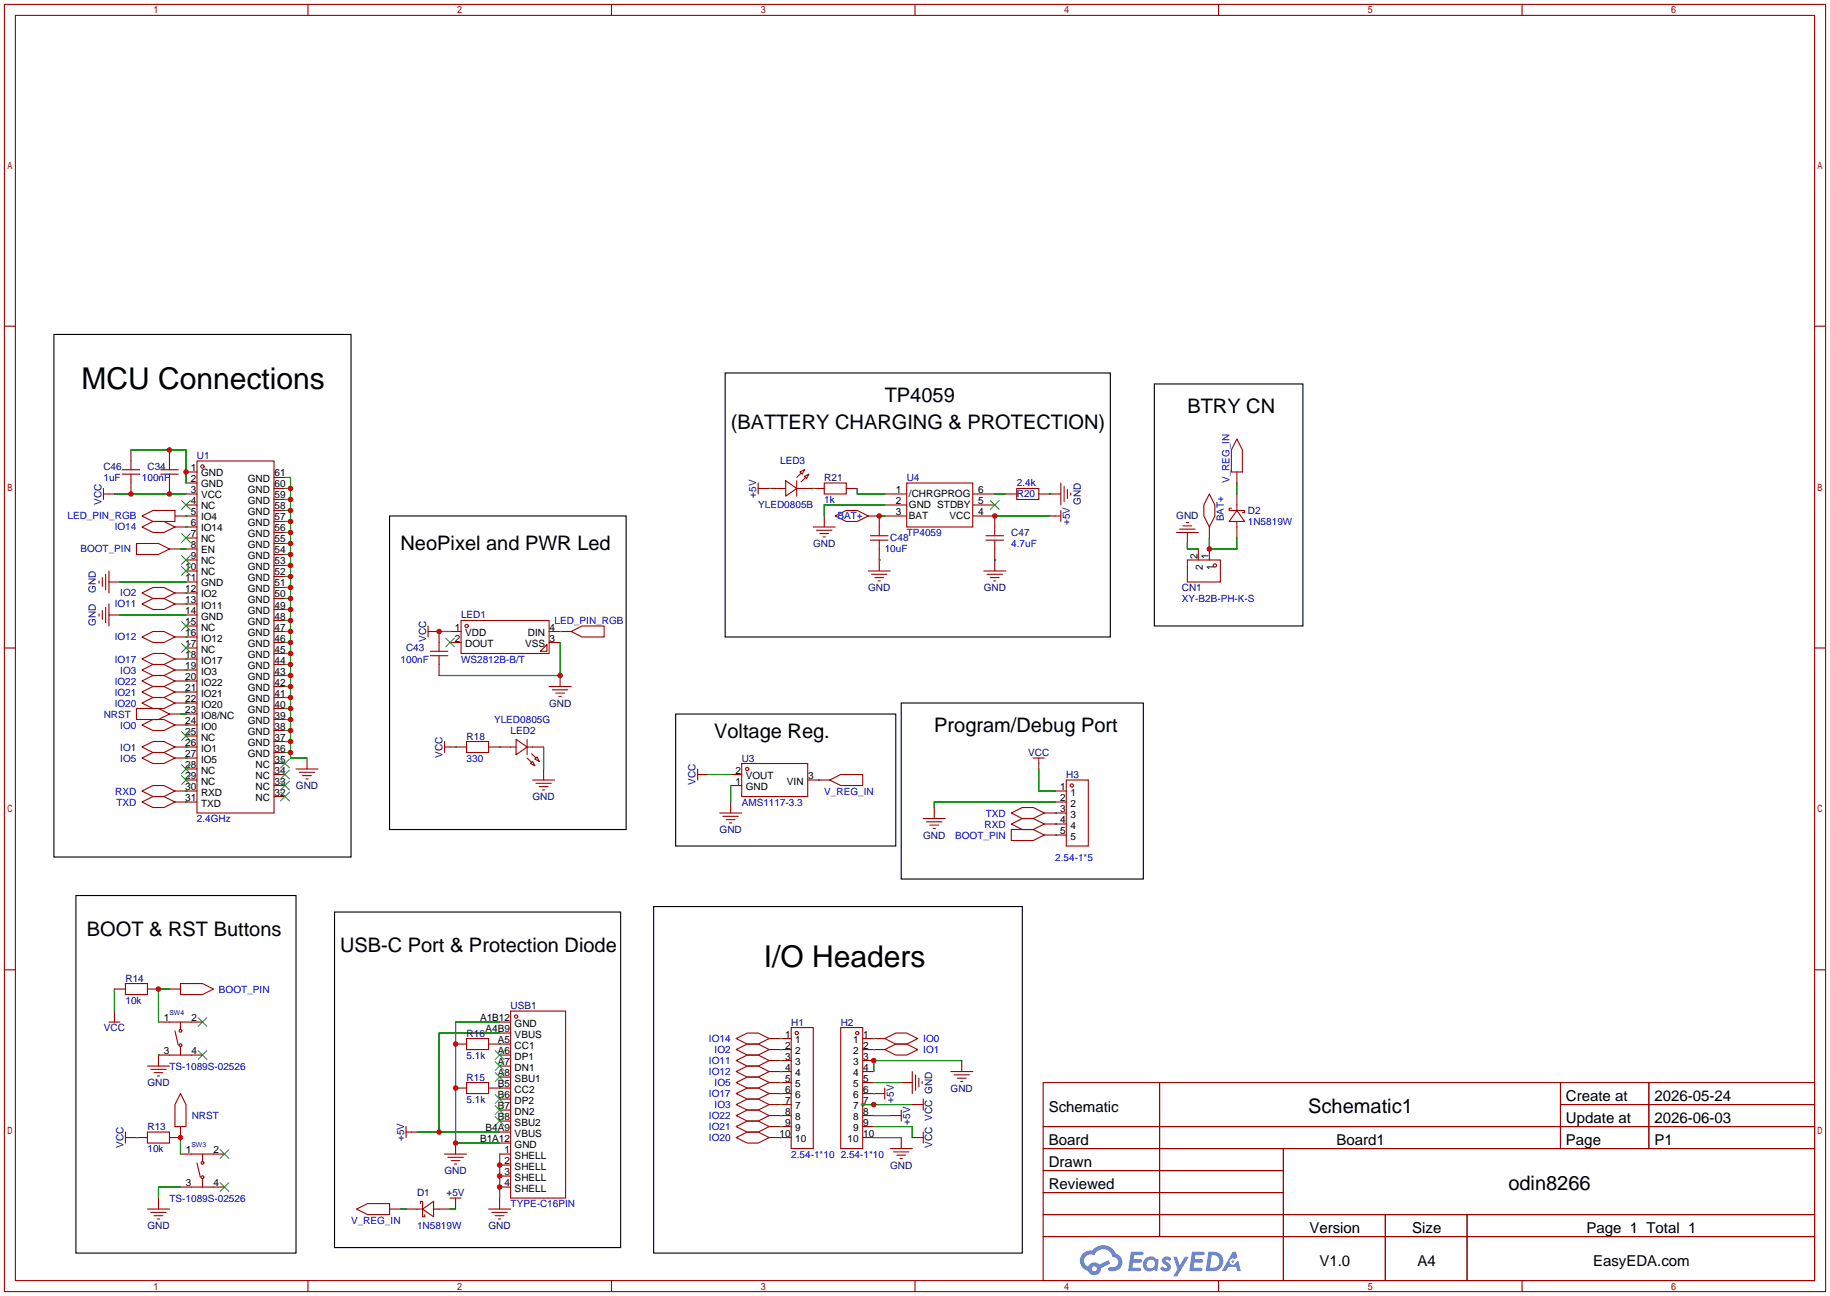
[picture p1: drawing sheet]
<svg xmlns="http://www.w3.org/2000/svg" width="422mm" height="299mm" viewBox="0 0 422 299" stroke-linecap="round" stroke-linejoin="round" font-family="sans-serif">
<circle cx="199.1" cy="255" r=".51" fill="#999"/>
<g fill="none" stroke="#a10000" stroke-width=".25">
<path d="M1 1h420.4v297.2h-420.4zM3.6 3.6h415.2v292.1h-415.2zM71.1 1v2.6M141.1 1v2.6M211.2 1v2.6M281.3 1v2.6M351.3 1v2.6M1 75.3h2.6M418.8 75.3h2.6M1 149.6h2.6M418.8 149.6h2.6M1 223.9h2.6"/>
<path d="M418.8 223.9h2.6M240.8 249.9h178v45.8h-178zM267.7 249.9v35.6M360.2 249.9v15.3M360.2 255h58.6M380.6 249.9v15.3M240.8 260.1h178M240.8 265.2h178M240.8 270.3h55.4M240.8 275.3h55.4M296.2 265.2v30.5M71.1 295.7v2.5"/>
<path d="M141.1 295.7v2.5M211.2 295.7v2.5M240.8 280.4h178M240.8 285.5h178M281.3 295.7v2.5M319.8 280.4v15.3M338.6 280.4v15.3M351.3 295.7v2.5"/>
</g>
<g fill="#5487ff">
<path d="M268.5 290.3a1.3 1.3 0 0 1 1.9 .3l-.4 .6a.54 .54 0 0 0-1-.2l.2 .2a1.28 1.28 0 0 1 .8 2 1.53 1.53 0 0 1-2.2-.3l.5-.6 .8 .5a.31 .31 0 0 0 .3-.3 .31 .31 0 0 0-.2-.3 1.12 1.12 0 0 1-.7-1.9z"/>
<path d="M270.8 290.2h.8l.7 1.9 1.2-1.9h.9l-2.7 4.5h-.9l1-1.7z"/>
<path d="M261 289h2.3a.46 .46 0 0 1 .5 .1 .46 .46 0 0 1 .1 .5l-.3 .2h-1.8l-.1 .9h1.6a.4 .4 0 0 1 .3 .4 .4 .4 0 0 1-.4 .4h-1.6l-.2 1.2h1.4a.46 .46 0 0 1 .5 .1 .46 .46 0 0 1 .1 .5l-.4 .2h-2.6z"/>
<path d="M275.1 289h2.3a.47 .47 0 0 1 .5 .1 .47 .47 0 0 1 .1 .5l-.3 .2h-1.8l-.1 .9h1.6a.4 .4 0 0 1 .4 .4 .4 .4 0 0 1-.5 .4h-1.6l-.2 1.2h1.4a.46 .46 0 0 1 .5 .1 .46 .46 0 0 1 .1 .5l-.4 .2h-2.6z"/>
<path d="M284.5 289h.8l.3 1.3-.6 .4a.75 .75 0 0 0-1.1 .3 .75 .75 0 0 0 .5 1 .75 .75 0 0 0 .9-.6l.5-.3 .6 2.4h-.8l-.3-1h-1.8l-.5 1h-1z"/>
<path d="M278.9 289l-.6 4.5h1.4a2.27 2.27 0 0 0 2.7-2.3 2.27 2.27 0 0 0-2.7-2.2zM279.7 289.8a1.5 1.5 0 0 1 1.8 1.5 1.5 1.5 0 0 1-1.9 1.4h-.3z"/>
<path d="M264.4 290.6a1.6 1.6 0 0 0-.4 2.3 1.6 1.6 0 0 0 2.3 .2l.8 .4 .3-2.5-.1-.3h-.5a1.58 1.58 0 0 0-2.4-.1zM265 291.1a.99 .99 0 0 1 1.6 .6 .99 .99 0 0 1-1.3 1.1 .98 .98 0 0 1-.3-1.7z"/>
<path d="M250 289.4a2.37 2.37 0 0 0 1.1 4 1.54 1.54 0 0 0 1.8 1 1.54 1.54 0 0 0 1.2-1.6l2.2-1.1-.5-.8-2.1 1.1a1.57 1.57 0 0 0-2.6 .4 1.5 1.5 0 0 1-.7-2.1 1.5 1.5 0 0 1 2.2-.5 2.23 2.23 0 0 1 2.3-1.4 2.23 2.23 0 0 1 1.9 1.8 1.16 1.16 0 0 1 1.3 1.1 1.16 1.16 0 0 1-1.1 1.3h-.7a.47 .47 0 0 0-.5 .3 .47 .47 0 0 0 .4 .6 2.14 2.14 0 0 0 2.7-1.4 2.14 2.14 0 0 0-1.3-2.7 3.2 3.2 0 0 0-5.5-.7l-1.1 .1zM252 292.9a.6 .6 0 0 1 1.2 0 .6 .6 0 0 1-1.2 0z"/>
<circle cx="284.6" cy="291.3" r=".28"/>
</g>
<g fill="none" stroke="#a10000" stroke-width=".25">
<path d="M23.9 114h2.5M23.9 112.8v2.5M28.2 109.5h4.1M28.2 108.5h4.1M30.2 103.9v4.6M30.2 109.5v4.5M32.8 119.1l2.5-1.2h5.1v2.5h-5.1zM37.1 109.5h4M37.1 108.5h4M39.1 103.9v4.6M39.1 109.5v4.5M40.4 119.1h5.1"/>
<path d="M42.9 109h2.6M42.9 111.5h2.6M42.9 114h2.6M42.9 116.6h2.6M45.5 106.4h17.7v81.3h-17.7zM63.2 117.9h2.6M63.2 115.3h2.6M63.2 112.8h2.6M63.2 110.2h2.6M175 112.8h6.4M175 111.5v2.5M181.4 111l2.5 1.8-2.5 1.8z"/>
<path d="M183.9 112.8h6.3M183.9 111v3.6M184.7 109l1-.5-.5 1zM184.9 109.2l-1 1M185.7 110l1-.5-.5 1zM185.9 110.2l-1 1.1M190.2 111.5h5.1v2.5h-5.1zM190.2 119.1v2.6M192.8 119.1l2.5-1.2h2.6l2.5 1.2-2.5 1.3h-2.6zM195.3 112.8h2.6M200.4 119.1h2.5v4.6M204.2 114h5.1"/>
<path d="M204.2 116.6h5.1M204.2 119.1h5.1M209.3 111.5h15.2v10.2h-15.2zM224.5 114h5.1M224.5 116.6h5.1M224.5 119.1h5.1v4.6M232.2 114h2.5M234.7 112.8h5.1v2.5h-5.1zM239.8 114h5.1M242.3 119.1h2.6M244.9 111.5v5.1M244.9 117.9v2.5"/>
<path d="M245.6 112.3v3.5M246.4 113v2.1M247.1 113.8v.5M279.1 114l1.3 2.6v2.5l-1.3 2.6-1.2-2.6v-2.5zM284.2 117.3h-.5v.6h3.6v.5h-.5M285.5 117.9l1.8 2.5h-3.6zM285.5 101.3l1.3 2.6v5.1h-2.6v-5.1zM285.5 109v2.5M285.5 114v3.9M22.9 134.1v.5M23.6 133.3v2.1M24.4 132.6v3.5"/>
<path d="M25.1 134.4h2.6M25.1 131.8v5.1M25.1 139.4v5.1M31.5 125.5h5.1l2.5 1.2-2.5 1.3h-5.1zM32.8 121.7l2.5-1.3h2.5l2.6 1.3-2.6 1.2h-2.5zM32.8 136.9l2.5-1.3h2.5l2.6 1.3-2.6 1.3h-2.5zM32.8 139.4l2.5-1.2h2.5l2.6 1.2-2.6 1.3h-2.5zM39.1 126.7h2.6M40.4 121.7h5.1M40.4 136.9h5.1M40.4 139.4h5.1M42.9 124.2h2.6"/>
<path d="M42.9 126.7h2.6M42.9 129.3h2.6M42.9 131.8h2.6M42.9 134.4h2.6M63.2 138.2h2.6M63.2 135.6h2.6M63.2 133.1h2.6M63.2 130.6h2.6M63.2 128h2.6M63.2 125.5h2.6M63.2 122.9h2.6M63.2 120.4h2.6"/>
<path d="M187.7 121.7h5.1M188.5 122.4h3.5M189.2 123.2h2.1M190 124h.5M200.4 131.8h5.1M200.9 123.7h4.1M200.9 124.7h4.1M201.2 132.6h3.5M201.9 133.3h2.1M202.7 134.1h.5M202.9 124.7v7.1M227.1 131.8h5.1"/>
<path d="M227.6 123.7h4M227.6 124.7h4M227.8 132.6h3.6M228.6 133.3h2M229.4 134.1h.5M229.6 124.7v7.1M271.5 122.9h5.1M272.3 122.2h3.5M273 121.4h2.1M273.8 120.6h.5M274.1 129.3h7.6v5.1h-7.6zM274.1 122.9v2.6"/>
<path d="M276.6 126.7v2.6M279.1 121.7v2.5M279.1 126.7v2.6M285.5 120.4v3.8M22.9 141.7v.5M23.6 141v2M24.4 140.2v3.6M25.1 142h2.6M32.8 147.1l2.5-1.3h2.5l2.6 1.3-2.6 1.2h-2.5zM32.8 152.1l2.5-1.2h2.5l2.6 1.2-2.6 1.3h-2.5zM32.8 154.7l2.5-1.3h2.5l2.6 1.3-2.6 1.3h-2.5zM32.8 157.2l2.5-1.2h2.5l2.6 1.2-2.6 1.3h-2.5z"/>
<path d="M32.8 159.8l2.5-1.3h2.5l2.6 1.3-2.6 1.2h-2.5zM40.4 147.1h5.1M40.4 152.1h5.1M40.4 154.7h5.1M40.4 157.2h5.1M40.4 159.8h5.1M42.9 142h2.6M42.9 144.5h2.6M42.9 149.6h2.6M63.2 158.5h2.6M63.2 156h2.6M63.2 153.4h2.6"/>
<path d="M63.2 150.9h2.6M63.2 148.3h2.6M63.2 145.8h2.6M63.2 143.3h2.6M63.2 140.7h2.6M98.8 145.8h2.5v4.6M98.8 144.5v2.6M99.3 151.4h4.1M99.3 150.4h4.1M101.3 151.4v4.6M103.9 148.3h2.5M103.9 145.8h2.5"/>
<path d="M106.4 143.3h20.3v7.6h-20.3zM124.7 150.4l1.5-1.6v1.6zM126.7 158.5h5.1M126.7 148.3h2.6M126.7 145.8h5.1M127.5 159.3h3.6M129.3 156v2.5M131.8 145.8l2.6-1.3h5v2.6h-5zM31.5 163.6h5.1l2.5 1.2-2.5 1.3h-5.1zM32.8 167.4l2.5-1.3h2.5l2.6 1.3-2.6 1.3h-2.5zM32.8 172.5l2.5-1.3h2.5l2.6 1.3-2.6 1.2h-2.5zM32.8 175l2.5-1.3h2.5l2.6 1.3-2.6 1.3h-2.5z"/>
<path d="M32.8 162.3l2.5-1.3h2.5l2.6 1.3-2.6 1.3h-2.5zM39.1 164.8h2.6M40.4 162.3h5.1M40.4 167.4h5.1M40.4 172.5h5.1M40.4 175h5.1M42.9 164.8h2.6M42.9 169.9h2.6M42.9 177.5h2.6M63.2 178.8h2.6M63.2 176.3h2.6M63.2 173.7h2.6"/>
<path d="M63.2 171.2h2.6M63.2 168.7h2.6M63.2 166.1h2.6M63.2 163.6h2.6M63.2 161h2.6M68.3 177.5h5.1M69.1 178.3h3.5M69.8 179.1h2.1M70.6 179.8h.5M70.9 175v2.5M102.6 172.5h5.1M102.6 171.2v2.5"/>
<path d="M107.7 171.2h5.1v2.5h-5.1zM112.8 172.5h6.3M119.1 170.7l2.6 1.8-2.6 1.7zM121.7 172.5h3.8M121.7 175l1 1M121.7 170.7v3.5M122.4 176.3l.5-.5 .5 1zM122.7 174l1 1M124 174.8l.5 1-1.1-.5zM125.5 177.5v2.6M128.3 160h2M129 160.8h.5"/>
<path d="M161 178.8h2.6M161 177.5v2.6M168.7 178.8h2.5M171.2 176.3h15.2v7.6h-15.2zM238.5 175h2.5M239.8 175v2.5M32.8 182.6l2.5-1.2h2.5l2.6 1.2-2.6 1.3h-2.5zM32.8 185.2l2.5-1.3h2.5l2.6 1.3-2.6 1.2h-2.5zM40.4 182.6h5.1M40.4 185.2h5.1M42.9 180.1h2.6M63.2 183.9h2.6"/>
<path d="M63.2 181.4h2.6M122.9 180.1h5.1M123.7 180.8h3.6M124.5 181.6h2M125.2 182.4h.5M166.1 187.7h5.1M166.9 188.5h3.5M167.6 189.2h2.1M168.4 190h.5M168.7 181.4h2.5M168.7 185.2v2.5M186.4 180.1h5.1"/>
<path d="M191.5 180.1l2.6-1.3h5v2.6h-5zM213.1 189h5.1M213.9 189.7h3.5M214.6 190.5h2.1M215.4 191.3h.5M215.6 186.4v2.6M233.4 190.2l2.6-1.2h2.5l2.5 1.2-2.5 1.3h-2.5zM233.4 187.7l2.6-1.3h2.5l2.5 1.3-2.5 1.3h-2.5zM233.4 191.5h5.1l2.5 1.3-2.5 1.3h-5.1zM241 187.7h5.1M241 192.8h5.1M241 190.2h5.1"/>
<path d="M243.6 182.6h2.5M243.6 185.2h2.5M246.1 180.1h5.1v15.2h-5.1zM25.1 236h2.6M26.4 228.3h2.6M26.4 233.4v2.6M29 227.1h5v2.5h-5zM34 228.3h2.6M36.6 236h10.1M39.1 228.3h2.6M40.4 238l.7 3.3M41.7 227.1h5l2.6 1.2-2.6 1.3h-5z"/>
<path d="M41.7 236v1.7M107.7 239.8h5.1v2.5h-5.1zM115.3 236h2.6M115.3 238.5h2.6M117.9 233.4h12.7v43.2h-12.7zM169.9 239.8l2.6-1.3h2.5l2.5 1.3-2.5 1.2h-2.5zM177.5 239.8h5.1M182.6 237.2h5.1v28h-5.1zM194.1 237.2h5v28h-5zM199.1 239.8h5.1M204.2 239.8l2.6-1.3h2.5l2.5 1.3-2.5 1.2h-2.5zM34 246.1h5.1"/>
<path d="M34.8 246.9h3.6M35.6 247.6h2M36.3 248.4h.5M41.7 252.5l1.2 2.5v5.1h-2.5v-5.1zM41.7 241.8v1.8M46.7 243.6h-10.1v2.5M105.2 241h2.5M105.2 251.2h2.5M107.7 249.9h5.1v2.6h-5.1zM112.8 241h5.1M112.8 251.2h5.1M115.3 243.6h2.6"/>
<path d="M115.3 246.1h2.6M115.3 248.7h2.6M115.3 253.7h2.6M115.3 256.3h2.6M115.3 258.8h2.6M169.9 242.3l2.6-1.3h2.5l2.5 1.3-2.5 1.3h-2.5zM169.9 244.9l2.6-1.3h2.5l2.5 1.3-2.5 1.2h-2.5zM169.9 247.4l2.6-1.3h2.5l2.5 1.3-2.5 1.3h-2.5zM169.9 252.5l2.6-1.3h2.5l2.5 1.3-2.5 1.2h-2.5zM169.9 255l2.6-1.3h2.5l2.5 1.3-2.5 1.3h-2.5zM169.9 257.6l2.6-1.3h2.5l2.5 1.3-2.5 1.2h-2.5zM169.9 249.9l2.6-1.2h2.5l2.5 1.2-2.5 1.3h-2.5z"/>
<path d="M177.5 242.3h5.1M177.5 244.9h5.1M177.5 247.4h5.1M177.5 249.9h5.1M177.5 252.5h5.1M177.5 255h5.1M177.5 257.6h5.1M199.1 242.3h5.1M199.1 244.9h2.6M199.1 247.4h2.6M199.1 249.9h2.6M199.1 252.5h5.1"/>
<path d="M199.1 255h2.6M199.1 257.6h2.6M204.2 242.3l2.6-1.3h2.5l2.5 1.3-2.5 1.3h-2.5zM204.2 251.2v2.5M205.5 257.6h2.5M208 249.9h2.6M208 256.3v2.5M210.6 255h2.5M210.6 247.4v5.1M211.3 248.2v3.5M212.1 248.9v2.1M212.9 249.7v.5"/>
<path d="M213.1 253.7v2.6M219.5 247.4h5M220.2 248.2h3.6M221 248.9h2M221.7 249.7h.5M222 244.9v2.5M29 262.6h5M29 261.4v2.5M34 261.4h5.1v2.5h-5.1zM34 279.1h5.1M34.8 279.9h3.6M36.6 276.6v2.5"/>
<path d="M41.7 260.1v2.5h-2.6M41.7 274.1h10.1M41.7 266.4h10.1M45.5 268.5l.7 3.3M46.7 266.4v1.8M46.7 272.3v1.8M82.3 279.1l2.5-1.2h5.1v2.5h-5.1zM89.9 279.1h2.6M93.7 279.1h3.8M93.7 261.4h2.6M93.7 260.1v2.5M97 277.9v-.5h.5v3.5h.5v-.5"/>
<path d="M97.5 279.1l2.6-1.7v3.5zM100.1 279.1h3.8M102.6 266.4h5.1M103.4 267.2h3.5M103.9 276.6h2.5M104.1 268h2.1M104.9 268.7h.5M105.2 263.9v2.5M105.2 276.6v2.5M112.8 279.1h5.1M113.5 279.9h3.6M115.3 274.1h2.6"/>
<path d="M115.3 266.4h2.6M115.3 261.4h2.6M115.3 263.9h2.6M115.3 269h2.6M115.3 271.5h2.6M115.3 276.6v2.5M169.9 260.1l2.6-1.3h2.5l2.5 1.3-2.5 1.3h-2.5zM169.9 262.6l2.6-1.2h2.5l2.5 1.2-2.5 1.3h-2.5zM177.5 262.6h5.1M177.5 260.1h5.1M199.1 262.6h2.6M199.1 260.1h2.6"/>
<path d="M205.5 265.2h5.1M206.2 265.9h3.6M207 266.7h2M207.8 267.5h.5M208 262.6v2.6M210.6 262.6h2.5M213.1 261.4v2.5M35.6 280.7h2M36.3 281.4h.5M114.3 280.7h2M115.1 281.4h.5"/>
<circle cx="46.7" cy="107.7" r=".38"/>
<circle cx="280.4" cy="130.6" r=".38"/>
<circle cx="107.7" cy="144.5" r=".38"/>
<circle cx="172.5" cy="177.5" r=".38"/>
<circle cx="247.4" cy="181.4" r=".38"/>
<circle cx="41.7" cy="238" r=".32"/>
<circle cx="119.1" cy="234.7" r=".38"/>
<circle cx="183.9" cy="238.5" r=".38"/>
<circle cx="197.9" cy="238.5" r=".38"/>
<circle cx="41.7" cy="241.3" r=".32"/>
<circle cx="46.7" cy="271.8" r=".32"/>
<circle cx="46.7" cy="268.5" r=".32"/>
</g>
<g fill="none" stroke="#3c3" stroke-width=".25">
<path d="M41.9 115.6l2 2M43.9 115.6l-2 2M228.6 115.6l2 2M230.6 115.6l-2 2M41.9 123.2l2 2M41.9 128.3l2 2M41.9 130.8l2 2M43.9 123.2l-2 2M43.9 128.3l-2 2M43.9 130.8l-2 2M41.9 143.5l2 2M41.9 148.6l2 2"/>
<path d="M43.9 143.5l-2 2M43.9 148.6l-2 2M102.9 147.3l2 2.1M104.9 147.3l-2 2.1M41.9 168.9l2 2M41.9 176.5l2 2.1M41.9 179.1l2 2M43.9 168.9l-2 2M43.9 176.5l-2 2.1M43.9 179.1l-2 2M64.8 177.8l2 2M64.8 175.3l2 2"/>
<path d="M66.8 177.8l-2 2M66.8 175.3l-2 2M64.8 182.9l2 2M64.8 180.3l2 2.1M66.8 182.9l-2 2M66.8 180.3l-2 2.1M45.7 234.9l2.1 2.1M47.8 234.9l-2.1 2.1M45.7 242.6l2.1 2M47.8 242.6l-2.1 2M114.3 242.6l2 2M114.3 245.1l2 2"/>
<path d="M114.3 247.6l2 2.1M114.3 252.7l2 2.1M114.3 255.3l2 2M114.3 257.8l2 2M116.3 242.6l-2 2M116.3 245.1l-2 2M116.3 247.6l-2 2.1M116.3 252.7l-2 2.1M116.3 255.3l-2 2M116.3 257.8l-2 2M50.8 265.4l2 2.1M50.8 273l2 2.1"/>
<path d="M52.8 265.4l-2 2.1M52.8 273l-2 2.1"/>
</g>
<g fill="none" stroke="#008700" stroke-width=".25">
<path d="M26.4 114h16.5M30.2 103.9h12.7v7.6M42.9 119.1h.1M65.8 110.2h1.3v64.8h3.8M65.8 117.9h1.3M65.8 115.3h1.3M65.8 112.8h1.3M177.5 112.8h.1M187.7 112.8h.1M197.9 112.8v1.2h6.3M202.9 119.1h1.3M204.2 116.6h-14v2.5"/>
<path d="M229.6 114h2.6M229.6 119.1h12.7M242.3 114h.1M285.5 111.5v2.5M27.7 134.4h15.2M41.7 126.7h1.2M42.9 139.4h.1M42.9 136.9h.1M42.9 121.7h.1M65.8 133.1h1.3M65.8 130.6h1.3M65.8 128h1.3"/>
<path d="M65.8 125.5h1.3M65.8 122.9h1.3M65.8 120.4h1.3M65.8 135.6h1.3M65.8 138.2h1.3M202.9 129.3h.1M229.6 129.3h.1M274.1 125.5v1.2h2.5M279.1 124.2v2.5h6.4v-2.5M27.7 142h15.2M42.9 152.1h.1M42.9 154.7h.1"/>
<path d="M42.9 157.2h.1M42.9 159.8h.1M42.9 147.1h.1M65.8 140.7h1.3M65.8 143.3h1.3M65.8 145.8h1.3M65.8 148.3h1.3M65.8 150.9h1.3M65.8 153.4h1.3M65.8 156h1.3M65.8 158.5h1.3M101.3 145.8h2.6"/>
<path d="M129.3 145.8h.1M129.3 148.3v7.7h-28M41.7 164.8h1.2M42.9 162.3h.1M42.9 167.4h.1M42.9 172.5h.1M42.9 175h.1M65.8 161h1.3M65.8 163.6h1.3M65.8 166.1h1.3M65.8 168.7h1.3M65.8 171.2h1.3"/>
<path d="M65.8 173.7h1.3M105.2 172.5h.1M115.3 172.5h.1M125.5 172.5v5M163.6 178.8h5.1M239.8 177.5v5.1h3.8M42.9 182.6h.1M42.9 185.2h.1M168.7 181.4v3.8M189 180.1h.1M243.6 192.8h.1M243.6 190.2h.1"/>
<path d="M243.6 187.7h.1M243.6 185.2h-28v1.2M26.4 228.3v5.1M39.1 228.3h-2.5v7.7M115.3 238.5h-14v22.9M115.3 236h-10.1v27.9h10.1M180.1 239.8h.1M201.7 239.8h.1M36.6 243.6h.1M115.3 241h.1M115.3 251.2h.1M180.1 242.3h.1"/>
<path d="M180.1 244.9h.1M180.1 252.5h.1M180.1 255h.1M180.1 257.6h.1M180.1 247.4h.1M180.1 249.9h.1M199.1 255h11.5M201.7 242.3h.1M201.7 252.5h.1M201.7 257.6h3.8M201.7 249.9h6.3M222 244.9h-20.3v2.5"/>
<path d="M31.5 262.6h.1M41.7 274.1h-5.1v2.5M41.7 262.6v3.8M92.5 279.1h1.2M96.3 261.4h19M103.9 279.1h1.3M115.3 266.4v10.2M180.1 260.1h.1M180.1 262.6h.1M201.7 262.6h6.3M201.7 260.1h8.9v2.5"/>
</g>
<path d="M12.4 77.2h68.6v120.7h-68.6zM167.4 86.1h88.9v61h-88.9zM266.4 88.6h34.3v55.9h-34.3zM89.9 119.1h54.6v72.4h-54.6zM156 164.8h50.8v30.5h-50.8zM208 162.3h55.9v40.6h-55.9zM17.5 206.8h50.8v82.5h-50.8zM77.2 210.6h66.1v77.4h-66.1zM150.9 209.3h85.1v80h-85.1z" fill="none" stroke="#000" stroke-width=".25"/>
<g fill="#c00">
<circle cx="67.1" cy="133.1" r=".63"/>
<circle cx="67.1" cy="130.6" r=".63"/>
<circle cx="67.1" cy="128" r=".63"/>
<circle cx="67.1" cy="125.5" r=".63"/>
<circle cx="67.1" cy="122.9" r=".63"/>
<circle cx="67.1" cy="120.4" r=".63"/>
<circle cx="67.1" cy="117.9" r=".63"/>
<circle cx="67.1" cy="115.3" r=".63"/>
<circle cx="67.1" cy="112.8" r=".63"/>
<circle cx="67.1" cy="135.6" r=".63"/>
<circle cx="67.1" cy="138.2" r=".63"/>
<circle cx="67.1" cy="140.7" r=".63"/>
<circle cx="67.1" cy="143.3" r=".63"/>
<circle cx="67.1" cy="145.8" r=".63"/>
<circle cx="67.1" cy="148.3" r=".63"/>
<circle cx="67.1" cy="150.9" r=".63"/>
<circle cx="67.1" cy="153.4" r=".63"/>
<circle cx="67.1" cy="156" r=".63"/>
<circle cx="67.1" cy="158.5" r=".63"/>
<circle cx="67.1" cy="161" r=".63"/>
<circle cx="67.1" cy="163.6" r=".63"/>
<circle cx="67.1" cy="166.1" r=".63"/>
<circle cx="67.1" cy="168.7" r=".63"/>
<circle cx="67.1" cy="171.2" r=".63"/>
<circle cx="67.1" cy="173.7" r=".63"/>
<circle cx="30.2" cy="114" r=".63"/>
<circle cx="39.1" cy="114" r=".63"/>
<circle cx="39.1" cy="103.9" r=".63"/>
<circle cx="42.9" cy="109" r=".63"/>
<circle cx="36.6" cy="228.3" r=".63"/>
<circle cx="41.7" cy="262.6" r=".63"/>
<circle cx="101.3" cy="261.4" r=".63"/>
<circle cx="105.2" cy="241" r=".63"/>
<circle cx="105.2" cy="251.2" r=".63"/>
<circle cx="105.2" cy="263.9" r=".63"/>
<circle cx="115.3" cy="274.1" r=".63"/>
<circle cx="115.3" cy="271.5" r=".63"/>
<circle cx="115.3" cy="269" r=".63"/>
<circle cx="101.3" cy="145.8" r=".63"/>
<circle cx="129.3" cy="156" r=".63"/>
<circle cx="201.7" cy="255" r=".63"/>
<circle cx="201.7" cy="244.9" r=".63"/>
<circle cx="202.9" cy="119.1" r=".63"/>
<circle cx="279.1" cy="126.7" r=".63"/>
<circle cx="229.6" cy="119.1" r=".63"/>
</g>
<g font-size="6.9">
<text x="18.8" y="89.8">MCU Connections</text>
<text x="176.3" y="223.1">I/O Headers</text>
</g>
<g font-size="4.6">
<text x="204.2" y="92.8">TP4059</text>
<text x="274.1" y="95.3">BTRY CN</text>
<text x="168.7" y="99.2">(BATTERY CHARGING &amp; PROTECTION)</text>
<text x="92.5" y="127.1">NeoPixel and PWR Led</text>
<text x="164.8" y="170.3">Voltage Reg.</text>
<text x="215.6" y="169">Program/Debug Port</text>
<text x="20.1" y="216">BOOT &amp; RST Buttons</text>
<text x="78.5" y="219.8">USB-C Port &amp; Protection Diode</text>
<text x="302" y="257">Schematic1</text>
<text x="348.2" y="274.8">odin8266</text>
</g>
<g font-size="3.5">
<text x="242.1" y="256.7">Schematic</text>
<text x="361.5" y="254.2">Create at</text>
<text x="381.9" y="254.2">2026-05-24</text>
<text x="361.5" y="259.2">Update at</text>
<text x="381.9" y="259.2">2026-06-03</text>
<text x="242.1" y="264.3">Board</text>
<text x="242.1" y="269.4">Drawn</text>
<text x="308.5" y="264.3">Board1</text>
<text x="361.5" y="264.3">Page</text>
<text x="381.9" y="264.3">P1</text>
<text x="242.1" y="274.5">Reviewed</text>
<text x="302.3" y="284.6">Version</text>
<text x="326" y="284.6">Size</text>
<text x="366.2" y="284.6">Page 1 Total 1</text>
<text x="304.6" y="292.3">V1.0</text>
<text x="327.2" y="292.3">A4</text>
<text x="367.7" y="292.3">EasyEDA.com</text>
</g>
<g font-size="2.3" fill="#000080">
<text x="45.5" y="106">U1</text>
<text x="180.1" y="107.2">LED3</text>
<text x="23.9" y="108.5">C46</text>
<text x="34" y="108.5">C34</text>
<text x="190.2" y="111">R21</text>
<text x="209.3" y="111">U4</text>
<text x="23.4" y="116.5" transform="rotate(-90 23.4 116.5)">VCC</text>
<text x="174.5" y="114.9" transform="rotate(-90 174.5 114.9)">+5V</text>
<text x="234.7" y="114.9">R20</text>
<text x="249.5" y="116.6" transform="rotate(-90 249.5 116.6)">GND</text>
<text x="271.5" y="119.9">GND</text>
<text x="288" y="118.7">D2</text>
<text x="205.5" y="125">C48</text>
<text x="233.4" y="123.7">C47</text>
<text x="246.9" y="121.2" transform="rotate(-90 246.9 121.2)">+5V</text>
<text x="187.7" y="126.3">GND</text>
<text x="22.1" y="136.9" transform="rotate(-90 22.1 136.9)">GND</text>
<text x="200.4" y="136.4">GND</text>
<text x="227.1" y="136.4">GND</text>
<text x="272.8" y="136.4">CN1</text>
<text x="106.4" y="142.8">LED1</text>
<text x="22.1" y="144.6" transform="rotate(-90 22.1 144.6)">GND</text>
<text x="98.3" y="148.2" transform="rotate(-90 98.3 148.2)">VCC</text>
<text x="93.7" y="150.4">C43</text>
<text x="126.7" y="163.1">GND</text>
<text x="107.7" y="170.7">R18</text>
<text x="117.9" y="169.5">LED2</text>
<text x="102.2" y="174.9" transform="rotate(-90 102.2 174.9)">VCC</text>
<text x="171.2" y="175.8">U3</text>
<text x="237.3" y="174.5">VCC</text>
<text x="246.1" y="179.6">H3</text>
<text x="68.3" y="182.2">GND</text>
<text x="122.9" y="184.7">GND</text>
<text x="160.6" y="181.3" transform="rotate(-90 160.6 181.3)">VCC</text>
<text x="166.1" y="192.3">GND</text>
<text x="213.1" y="193.6">GND</text>
<text x="29" y="226.6">R14</text>
<text x="117.9" y="233">USB1</text>
<text x="24" y="238">VCC</text>
<text x="107.7" y="239.3">R16</text>
<text x="182.6" y="236.8">H1</text>
<text x="194.1" y="236.8">H2</text>
<text x="34" y="250.7">GND</text>
<text x="107.7" y="249.5">R15</text>
<text x="206.3" y="254.6" transform="rotate(-90 206.3 254.6)">+5V</text>
<text x="219.4" y="252">GND</text>
<text x="34" y="260.9">R13</text>
<text x="93.3" y="263.5" transform="rotate(-90 93.3 263.5)">+5V</text>
<text x="210.1" y="259.6" transform="rotate(-90 210.1 259.6)">+5V</text>
<text x="28.5" y="265.1" transform="rotate(-90 28.5 265.1)">VCC</text>
<text x="205.5" y="269.8">GND</text>
<text x="215.2" y="265.1" transform="rotate(-90 215.2 265.1)">VCC VCC GND</text>
<text x="102.6" y="271.1">GND</text>
<text x="96.3" y="276.1">D1</text>
<text x="103.1" y="276.1">+5V</text>
<text x="34" y="283.8">GND</text>
<text x="112.8" y="283.8">GND</text>
</g>
<g font-size="2.3" fill="#00f">
<text x="23.9" y="111">1uF</text>
<text x="32.8" y="111">100nF</text>
<text x="234.7" y="112.3">2.4k</text>
<text x="283.8" y="111.5" transform="rotate(-90 283.8 111.5)">V_REG_IN</text>
<text x="15.6" y="119.9">LED_PIN_RGB</text>
<text x="175" y="117.4">YLED0805B</text>
<text x="190.2" y="116.1">1k</text>
<text x="193.3" y="119.9">BAT+</text>
<text x="26.5" y="122.5">IO14</text>
<text x="209.3" y="123.7">TP4059</text>
<text x="282.5" y="120.4" transform="rotate(-90 282.5 120.4)">BAT+</text>
<text x="288" y="121.2">1N5819W</text>
<text x="18.5" y="127.6">BOOT_PIN</text>
<text x="204.2" y="127.6">10uF</text>
<text x="233.4" y="126.3">4.7uF</text>
<text x="27.8" y="137.7">IO2</text>
<text x="26.5" y="140.3">IO11</text>
<text x="272.8" y="139">XY-B2B-PH-K-S</text>
<text x="26.5" y="147.9">IO12</text>
<text x="128" y="144.1">LED_PIN_RGB</text>
<text x="26.5" y="153">IO17</text>
<text x="27.8" y="155.5">IO3</text>
<text x="92.5" y="153">100nF</text>
<text x="106.4" y="153">WS2812B-B/T</text>
<text x="26.5" y="158">IO22</text>
<text x="26.5" y="160.6">IO21</text>
<text x="23.9" y="165.7">NRST</text>
<text x="26.5" y="163.1">IO20</text>
<text x="114" y="166.9">YLED0805G</text>
<text x="27.8" y="168.2">IO0</text>
<text x="27.8" y="173.3">IO1</text>
<text x="27.8" y="175.8">IO5</text>
<text x="107.7" y="175.8">330</text>
<text x="26.6" y="183.4">RXD</text>
<text x="26.9" y="186">TXD</text>
<text x="171.2" y="186">AMS1117-3.3</text>
<text x="190.2" y="183.4">V_REG_IN</text>
<text x="45.5" y="189.8">2.4GHz</text>
<text x="227.3" y="191.1">RXD</text>
<text x="227.5" y="188.5">TXD</text>
<text x="220.5" y="193.6">BOOT_PIN</text>
<text x="243.6" y="198.7">2.54-1*5</text>
<text x="29" y="231.7">10k</text>
<text x="50.5" y="229.2">BOOT_PIN</text>
<text x="107.7" y="244.4">5.1k</text>
<text x="163.7" y="240.6">IO14</text>
<text x="163.7" y="245.7">IO11</text>
<text x="164.9" y="243.1">IO2</text>
<text x="213.1" y="240.6">IO0</text>
<text x="213.1" y="243.1">IO1</text>
<text x="39.1" y="246.9">TS-1089S-02526</text>
<text x="163.7" y="248.2">IO12</text>
<text x="164.9" y="250.7">IO5</text>
<text x="107.7" y="254.6">5.1k</text>
<text x="163.7" y="253.3">IO17</text>
<text x="164.9" y="255.8">IO3</text>
<text x="44.3" y="258.4">NRST</text>
<text x="163.7" y="258.4">IO22</text>
<text x="163.7" y="260.9">IO21</text>
<text x="163.7" y="263.4">IO20</text>
<text x="34" y="266">10k</text>
<text x="182.6" y="267.3">2.54-1*10</text>
<text x="194.1" y="267.3">2.54-1*10</text>
<text x="39.1" y="277.4">TS-1089S-02526</text>
<text x="117.9" y="278.7">TYPE-C16PIN</text>
<text x="81" y="282.5">V_REG_IN</text>
<text x="96.3" y="283.8">1N5819W</text>
</g>
<g font-size="2.3">
<text x="44.1" y="108.7">1</text>
<text x="44.1" y="111.3">2</text>
<text x="44.1" y="113.8">3</text>
<text x="46.4" y="110">GND</text>
<text x="46.4" y="112.5">GND</text>
<text x="57.2" y="113.8">GND</text>
<text x="57.2" y="111.3">GND</text>
<text x="63.4" y="112.5">60</text>
<text x="63.4" y="110">61</text>
<text x="206.7" y="113.8">1</text>
<text x="225.8" y="113.8">6</text>
<text x="44.1" y="116.4">4</text>
<text x="44.1" y="118.9">5</text>
<text x="46.4" y="115.1">VCC</text>
<text x="46.4" y="117.6">NC</text>
<text x="57.2" y="118.9">GND</text>
<text x="57.2" y="116.4">GND</text>
<text x="63.4" y="117.6">58</text>
<text x="63.4" y="115.1">59</text>
<text x="206.7" y="116.4">2</text>
<text x="206.7" y="118.9">3</text>
<text x="209.8" y="114.8">/CHRGPROG</text>
<text x="209.8" y="117.4">GND STDBY</text>
<text x="209.8" y="119.9">BAT</text>
<text x="219.2" y="119.9">VCC</text>
<text x="225.8" y="118.9">4</text>
<text x="225.8" y="116.4">5</text>
<text x="44.1" y="121.4">6</text>
<text x="44.1" y="124">7</text>
<text x="46.4" y="120.2">IO4</text>
<text x="46.4" y="122.7">IO14</text>
<text x="46.4" y="125.2">NC</text>
<text x="57.2" y="124">GND</text>
<text x="57.2" y="121.4">GND</text>
<text x="63.4" y="125.2">55</text>
<text x="63.4" y="122.7">56</text>
<text x="63.4" y="120.2">57</text>
<text x="42.8" y="131.6">10</text>
<text x="44.1" y="126.5">8</text>
<text x="44.1" y="129.1">9</text>
<text x="46.4" y="127.8">EN</text>
<text x="46.4" y="130.3">NC</text>
<text x="57.2" y="131.6">GND</text>
<text x="57.2" y="129.1">GND</text>
<text x="57.2" y="126.5">GND</text>
<text x="63.4" y="130.3">53</text>
<text x="63.4" y="127.8">54</text>
<text x="276.4" y="129.2" transform="rotate(-90 276.4 129.2)">2</text>
<text x="277.6" y="131.5" transform="rotate(-90 277.6 131.5)">2</text>
<text x="278.9" y="129.2" transform="rotate(-90 278.9 129.2)">1</text>
<text x="280.2" y="131.5" transform="rotate(-90 280.2 131.5)">1</text>
<text x="42.8" y="134.1">11</text>
<text x="42.8" y="136.7">12</text>
<text x="46.4" y="132.9">NC</text>
<text x="46.4" y="135.4">GND</text>
<text x="46.4" y="137.9">IO2</text>
<text x="57.2" y="136.7">GND</text>
<text x="57.2" y="134.1">GND</text>
<text x="63.4" y="137.9">50</text>
<text x="63.4" y="135.4">51</text>
<text x="63.4" y="132.9">52</text>
<text x="42.8" y="139.2">13</text>
<text x="42.8" y="141.8">14</text>
<text x="46.4" y="140.5">IO11</text>
<text x="46.4" y="143">GND</text>
<text x="57.2" y="141.8">GND</text>
<text x="57.2" y="139.2">GND</text>
<text x="63.4" y="143">48</text>
<text x="63.4" y="140.5">49</text>
<text x="42.8" y="144.3">15</text>
<text x="42.8" y="146.8">16</text>
<text x="42.8" y="149.4">17</text>
<text x="46.4" y="145.6">NC</text>
<text x="46.4" y="148.1">IO12</text>
<text x="57.2" y="149.4">GND</text>
<text x="57.2" y="146.8">GND</text>
<text x="57.2" y="144.3">GND</text>
<text x="63.4" y="148.1">46</text>
<text x="63.4" y="145.6">47</text>
<text x="105" y="145.6">1</text>
<text x="105" y="148.1">2</text>
<text x="107.4" y="146.8">VDD</text>
<text x="107.4" y="149.4">DOUT</text>
<text x="121.2" y="149.4">VSS</text>
<text x="121.8" y="146.8">DIN</text>
<text x="126.9" y="148.1">3</text>
<text x="126.9" y="145.6">4</text>
<text x="42.8" y="151.9">18</text>
<text x="42.8" y="154.5">19</text>
<text x="46.4" y="150.6">NC</text>
<text x="46.4" y="153.2">IO17</text>
<text x="46.4" y="155.7">IO3</text>
<text x="57.2" y="154.5">GND</text>
<text x="57.2" y="151.9">GND</text>
<text x="63.4" y="155.7">43</text>
<text x="63.4" y="153.2">44</text>
<text x="63.4" y="150.6">45</text>
<text x="42.8" y="157">20</text>
<text x="42.8" y="159.5">21</text>
<text x="46.4" y="158.3">IO22</text>
<text x="46.4" y="160.8">IO21</text>
<text x="57.2" y="159.5">GND</text>
<text x="57.2" y="157">GND</text>
<text x="63.4" y="160.8">41</text>
<text x="63.4" y="158.3">42</text>
<text x="42.8" y="162.1">22</text>
<text x="42.8" y="164.6">23</text>
<text x="42.8" y="167.2">24</text>
<text x="46.4" y="163.3">IO20</text>
<text x="46.4" y="165.9">IO8/NC</text>
<text x="57.2" y="167.2">GND</text>
<text x="57.2" y="164.6">GND</text>
<text x="57.2" y="162.1">GND</text>
<text x="63.4" y="165.9">39</text>
<text x="63.4" y="163.3">40</text>
<text x="42.8" y="169.7">25</text>
<text x="42.8" y="172.2">26</text>
<text x="46.4" y="168.4">IO0</text>
<text x="46.4" y="171">NC</text>
<text x="46.4" y="173.5">IO1</text>
<text x="57.2" y="172.2">GND</text>
<text x="57.2" y="169.7">GND</text>
<text x="63.4" y="173.5">36</text>
<text x="63.4" y="171">37</text>
<text x="63.4" y="168.4">38</text>
<text x="42.8" y="174.8">27</text>
<text x="42.8" y="177.3">28</text>
<text x="42.8" y="179.9">29</text>
<text x="46.4" y="176">IO5</text>
<text x="46.4" y="178.6">NC</text>
<text x="57.2" y="174.8">GND</text>
<text x="59" y="179.9">NC</text>
<text x="59" y="177.3">NC</text>
<text x="63.4" y="178.6">34</text>
<text x="63.4" y="176">35</text>
<text x="169.8" y="178.6">2</text>
<text x="172.1" y="179.9">VOUT</text>
<text x="186.6" y="179.9">3</text>
<text x="42.8" y="182.4">30</text>
<text x="42.8" y="184.9">31</text>
<text x="46.4" y="181.1">NC</text>
<text x="46.4" y="183.7">RXD</text>
<text x="59" y="184.9">NC</text>
<text x="59" y="182.4">NC</text>
<text x="63.4" y="183.7">32</text>
<text x="63.4" y="181.1">33</text>
<text x="169.8" y="181.1">1</text>
<text x="172.1" y="182.4">GND</text>
<text x="181.6" y="181.1">VIN</text>
<text x="244.7" y="184.9">2</text>
<text x="244.7" y="182.4">1</text>
<text x="247.1" y="183.7">1</text>
<text x="46.4" y="186.2">TXD</text>
<text x="244.7" y="190">4</text>
<text x="244.7" y="187.5">3</text>
<text x="247.1" y="191.3">4</text>
<text x="247.1" y="188.7">3</text>
<text x="247.1" y="186.2">2</text>
<text x="244.7" y="192.6">5</text>
<text x="247.1" y="193.8">5</text>
<text x="37.8" y="235.7">1</text>
<text x="44.2" y="235.7">2</text>
<text x="110.8" y="235.7">A1B12</text>
<text x="112.1" y="238.3">A4B9</text>
<text x="118.8" y="237">GND</text>
<text x="118.8" y="239.5">VBUS</text>
<text x="181.2" y="239.5">1</text>
<text x="199.3" y="239.5">1</text>
<text x="37.8" y="243.4">3</text>
<text x="44.2" y="243.4">4</text>
<text x="114.9" y="240.8">A5</text>
<text x="114.9" y="243.4">A6</text>
<text x="114.9" y="245.9">A7</text>
<text x="118.8" y="242.1">CC1</text>
<text x="118.8" y="244.6">DP1</text>
<text x="181.2" y="242.1">2</text>
<text x="181.2" y="244.6">3</text>
<text x="183.6" y="240.8">1</text>
<text x="183.6" y="243.4">2</text>
<text x="183.6" y="245.9">3</text>
<text x="196.9" y="240.8">1</text>
<text x="196.9" y="243.4">2</text>
<text x="196.9" y="245.9">3</text>
<text x="199.3" y="242.1">2</text>
<text x="199.3" y="244.6">3</text>
<text x="114.9" y="248.4">A8</text>
<text x="114.9" y="251">B5</text>
<text x="118.8" y="247.2">DN1</text>
<text x="118.8" y="249.7">SBU1</text>
<text x="181.2" y="247.2">4</text>
<text x="181.2" y="249.7">5</text>
<text x="183.6" y="248.4">4</text>
<text x="183.6" y="251">5</text>
<text x="196.9" y="248.4">4</text>
<text x="196.9" y="251">5</text>
<text x="199.3" y="247.2">4</text>
<text x="199.3" y="249.7">5</text>
<text x="114.9" y="253.5">B6</text>
<text x="114.9" y="256.1">B7</text>
<text x="118.8" y="252.2">CC2</text>
<text x="118.8" y="254.8">DP2</text>
<text x="118.8" y="257.3">DN2</text>
<text x="181.2" y="252.2">6</text>
<text x="181.2" y="254.8">7</text>
<text x="181.2" y="257.3">8</text>
<text x="183.6" y="253.5">6</text>
<text x="183.6" y="256.1">7</text>
<text x="196.9" y="253.5">6</text>
<text x="196.9" y="256.1">7</text>
<text x="199.3" y="252.2">6</text>
<text x="199.3" y="254.8">7</text>
<text x="199.3" y="257.3">8</text>
<text x="110.8" y="263.7">B1A12</text>
<text x="112.1" y="261.1">B4A9</text>
<text x="114.9" y="258.6">B8</text>
<text x="118.8" y="259.9">SBU2</text>
<text x="118.8" y="262.4">VBUS</text>
<text x="179.9" y="262.4">10</text>
<text x="181.2" y="259.9">9</text>
<text x="183.6" y="258.6">8</text>
<text x="183.6" y="261.1">9</text>
<text x="183.6" y="263.7">10</text>
<text x="195.6" y="263.7">10</text>
<text x="196.9" y="258.6">8</text>
<text x="196.9" y="261.1">9</text>
<text x="199.3" y="259.9">9</text>
<text x="199.3" y="262.4">10</text>
<text x="42.9" y="266.2">1</text>
<text x="49.3" y="266.2">2</text>
<text x="116.4" y="266.2">1</text>
<text x="116.4" y="268.8">2</text>
<text x="118.8" y="264.9">GND</text>
<text x="118.8" y="267.5">SHELL</text>
<text x="42.9" y="273.8">3</text>
<text x="49.3" y="273.8">4</text>
<text x="116.4" y="271.3">3</text>
<text x="116.4" y="273.8">4</text>
<text x="118.8" y="270">SHELL</text>
<text x="118.8" y="272.6">SHELL</text>
<text x="118.8" y="275.1">SHELL</text>
</g>
<g font-size="1.6" fill="#000080">
<text x="39.1" y="234.4">SW4</text>
<text x="44.2" y="264.9">SW3</text>
</g>
</svg>
